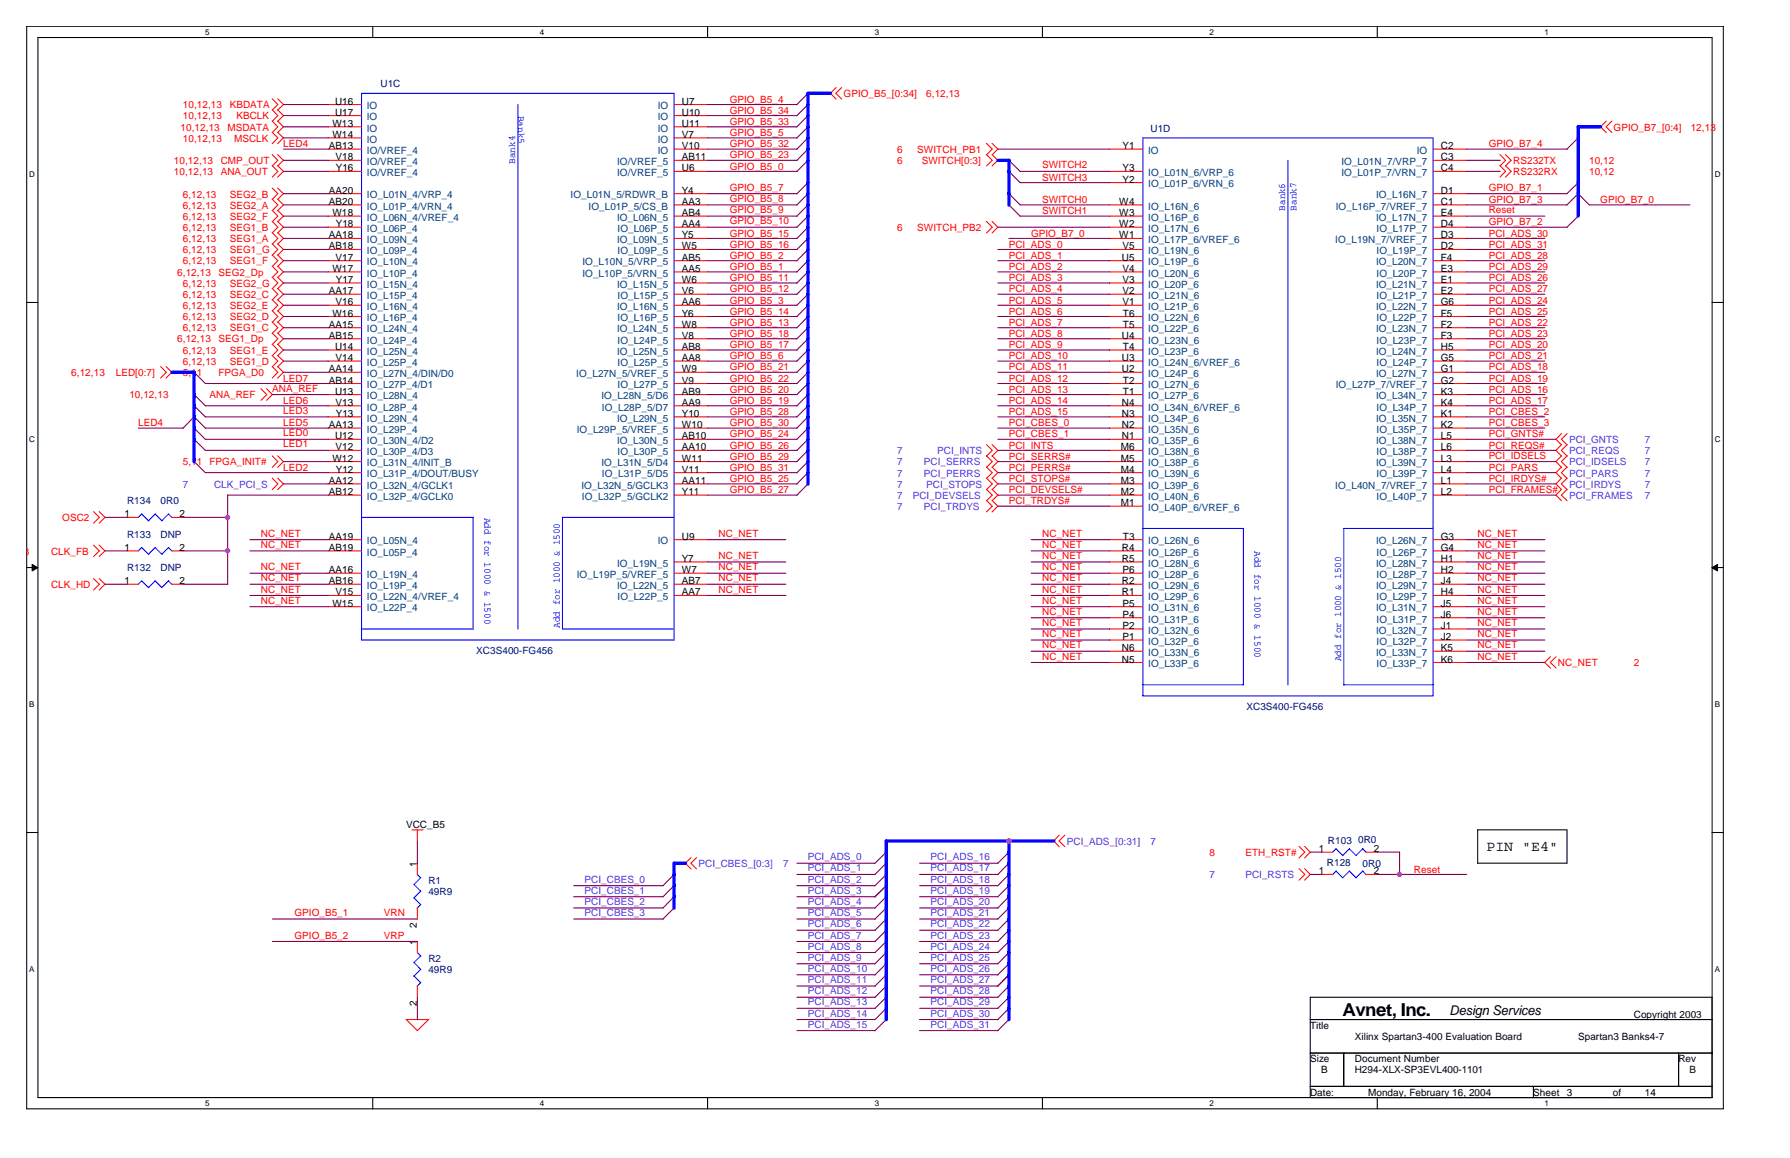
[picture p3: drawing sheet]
<svg xmlns="http://www.w3.org/2000/svg" width="432mm" height="279mm" viewBox="0 0 432 279" stroke-linecap="round" stroke-linejoin="round" font-family="sans-serif">
<path d="M6.4 6.3h409.3v261.2h-409.3zM9.2 9.1h403.8v255.7h-403.8z" fill="none" stroke="#000" stroke-width=".25"/>
<g fill="#fff">
<path d="M49.5 6.7h1v2.1h-1z"/>
<path d="M49.5 265.2h1v2.1h-1z"/>
</g>
<path d="M89.9 6.3v2.8M89.9 264.8v2.7" fill="none" stroke="#000" stroke-width=".25"/>
<g fill="#fff">
<path d="M130.3 6.7h1v2.1h-1z"/>
<path d="M130.3 265.2h1v2.1h-1z"/>
</g>
<path d="M170.7 6.3v2.8M170.7 264.8v2.7" fill="none" stroke="#000" stroke-width=".25"/>
<g fill="#fff">
<path d="M211 6.7h1.1v2.1h-1.1z"/>
<path d="M211 265.2h1.1v2.1h-1.1z"/>
</g>
<path d="M251.5 6.3v2.8M251.5 264.8v2.7" fill="none" stroke="#000" stroke-width=".25"/>
<g fill="#fff">
<path d="M291.8 6.7h1.1v2.1h-1.1z"/>
<path d="M291.8 265.2h1.1v2.1h-1.1z"/>
</g>
<path d="M332.2 6.3v2.8M332.2 264.8v2.7" fill="none" stroke="#000" stroke-width=".25"/>
<g fill="#fff">
<path d="M372.6 6.7h1v2.1h-1z"/>
<path d="M372.6 265.2h1v2.1h-1z"/>
<path d="M7.1 41.1h1.3v2.1h-1.3z"/>
<path d="M413.6 41.1h1.4v2.1h-1.4z"/>
<path d="M7.1 105h1.3v2.1h-1.3z"/>
<path d="M413.6 105h1.4v2.1h-1.4z"/>
</g>
<path d="M6.4 73h2.8M413 73h2.7" fill="none" stroke="#000" stroke-width=".25"/>
<g fill="#fff">
<path d="M7.1 169h1.2v2.1h-1.2z"/>
<path d="M413.6 169h1.3v2.1h-1.3z"/>
</g>
<path d="M6.4 136.9h2.8M413 136.9h2.7" fill="none" stroke="#000" stroke-width=".25"/>
<g fill="#000" stroke="#000" stroke-width=".24">
<path d="M7.7 136.2l1.4 .8-1.4 .8z" fill-rule="evenodd"/>
<path d="M413 137l1.3-.8v1.6z" fill-rule="evenodd"/>
</g>
<g fill="#fff">
<path d="M7.1 232.9h1.2v2.1h-1.2z"/>
<path d="M413.6 232.9h1.3v2.1h-1.3z"/>
</g>
<path d="M6.4 200.9h2.8M356.5 200.2h21.5v8.1h-21.5zM413 200.9h2.7M316.1 240.6h96.9v24.2h-96.9zM316.1 246h96.9M316.1 254.1h96.9M324.2 254.1v8M404.9 254.1v8M316.1 262.1h96.9M369.9 262.1v2.7" fill="none" stroke="#000" stroke-width=".25"/>
<g fill="none" stroke="#f00" stroke-width=".25">
<path d="M65.7 31.9l1.3 1.4-1.3 1.4M65.7 37.3l1.3 1.4-1.3 1.3M65.7 23.8l1.3 1.4-1.3 1.4M65.7 40l1.3 1.4-1.3 1.4M65.7 29.2l1.3 1.4-1.3 1.4M65.7 26.5l1.3 1.4-1.3 1.4M67 31.9l1.4 1.4-1.4 1.4M67 37.3l1.4 1.4-1.4 1.3M67 23.8l1.4 1.4-1.4 1.4M67 40l1.4 1.4-1.4 1.4M67 29.2l1.4 1.4-1.4 1.4M67 26.5l1.4 1.4-1.4 1.4"/>
<path d="M79.2 25.2h8M79.2 27.9h8M79.2 30.6h8M79.2 33.3h8M79.2 36h8M79.2 38.7h8M162.6 25.2h8.1M162.6 27.9h8.1M162.6 30.6h8.1M162.6 33.3h8.1M162.6 36h8.1M162.6 38.7h8.1"/>
<path d="M201.7 21.1l-1.4 1.4 1.4 1.4M203 21.1l-1.4 1.4 1.4 1.4M238 34.6l1.4 1.4-1.4 1.4M238 37.3l1.4 1.4-1.4 1.3M239.3 34.6l1.4 1.4-1.4 1.4M239.3 37.3l1.4 1.4-1.4 1.3M267.6 36h8.1M345.7 36h8.1M345.7 38.7h8.1M361.8 40l1.4 1.4-1.4 1.4M361.8 37.3l1.4 1.4-1.4 1.3M363.1 40l1.4 1.4-1.4 1.4"/>
<path d="M363.1 37.3l1.4 1.4-1.4 1.3M387.5 29.2l-1.4 1.4 1.4 1.4M388.8 29.2l-1.4 1.4 1.4 1.4M65.7 50.8l1.3 1.3-1.3 1.4M65.7 53.4l1.3 1.4-1.3 1.4M65.7 45.4l1.3 1.3-1.3 1.4M65.7 56.1l1.3 1.4-1.3 1.4M65.7 58.8l1.3 1.4-1.3 1.4M65.7 48l1.3 1.4-1.3 1.4M67 50.8l1.4 1.3-1.4 1.4M67 53.4l1.4 1.4-1.4 1.4M67 45.4l1.4 1.3-1.4 1.4"/>
<path d="M67 56.1l1.4 1.4-1.4 1.4M67 58.8l1.4 1.4-1.4 1.4M67 48l1.4 1.4-1.4 1.4M79.2 41.4h8M79.2 46.7h8M79.2 49.4h8M79.2 52.1h8M79.2 54.8h8M79.2 57.5h8M162.6 41.4h8.1M162.6 46.7h8.1M162.6 49.4h8.1"/>
<path d="M162.6 52.1h8.1M162.6 54.8h8.1M162.6 57.5h8.1M238 53.4l1.4 1.4-1.4 1.4M239.3 53.4l1.4 1.4-1.4 1.4M267.6 41.4h8.1M267.6 49.4h8.1M267.6 52.1h8.1M267.6 54.8h8.1M267.6 57.5h8.1M267.6 44.1h8.1M345.7 41.4h8.1"/>
<path d="M345.7 46.7h8.1M345.7 49.4h8.1M345.7 52.1h8.1M345.7 54.8h8.1M345.7 57.5h8.1M65.7 75l1.3 1.4-1.3 1.4M65.7 77.7l1.3 1.4-1.3 1.3M65.7 61.5l1.3 1.4-1.3 1.4M65.7 69.6l1.3 1.4-1.3 1.4M65.7 64.2l1.3 1.4-1.3 1.4M65.7 66.9l1.3 1.4-1.3 1.4M65.7 72.3l1.3 1.4-1.3 1.4"/>
<path d="M67 61.5l1.4 1.4-1.4 1.4M67 75l1.4 1.4-1.4 1.4M67 77.7l1.4 1.4-1.4 1.3M67 69.6l1.4 1.4-1.4 1.4M67 64.2l1.4 1.4-1.4 1.4M67 66.9l1.4 1.4-1.4 1.4M67 72.3l1.4 1.4-1.4 1.4M79.2 60.2h8M79.2 62.9h8M79.2 65.6h8M79.2 68.3h8M79.2 71h8"/>
<path d="M79.2 73.7h8M79.2 76.4h8M79.2 79.1h8M162.6 60.2h8.1M162.6 62.9h8.1M162.6 65.6h8.1M162.6 68.3h8.1M162.6 71h8.1M162.6 73.7h8.1M162.6 76.4h8.1M162.6 79.1h8.1M267.6 60.2h8.1"/>
<path d="M267.6 62.9h8.1M267.6 65.6h8.1M267.6 68.3h8.1M267.6 71h8.1M267.6 73.7h8.1M267.6 76.4h8.1M267.6 79.1h8.1M345.7 60.2h8.1M345.7 62.9h8.1M345.7 65.6h8.1M345.7 68.3h8.1M345.7 71h8.1"/>
<path d="M345.7 73.7h8.1M345.7 76.4h8.1M345.7 79.1h8.1M38.7 88.4l1.4 1.4-1.4 1.4M40.1 88.4l1.4 1.4-1.4 1.4M63 93.8l1.4 1.4-1.4 1.4M64.3 93.8l1.4 1.4-1.4 1.4M65.7 88.4l1.3 1.4-1.3 1.4M65.7 85.8l1.3 1.3-1.3 1.4M65.7 80.3l1.3 1.4-1.3 1.4M65.7 83.1l1.3 1.3-1.3 1.4M67 88.4l1.4 1.4-1.4 1.4"/>
<path d="M67 80.3l1.4 1.4-1.4 1.4M67 85.8l1.4 1.3-1.4 1.4M67 83.1l1.4 1.3-1.4 1.4M79.2 81.7h8M79.2 84.4h8M79.2 87.1h8M79.2 89.8h8M79.2 92.5h8M79.2 95.2h8M79.2 97.9h8M162.6 81.7h8.1M162.6 84.4h8.1"/>
<path d="M162.6 87.1h8.1M162.6 89.8h8.1M162.6 92.5h8.1M162.6 95.2h8.1M162.6 97.9h8.1M267.6 81.7h8.1M267.6 84.4h8.1M267.6 87.1h8.1M267.6 89.8h8.1M267.6 92.5h8.1M267.6 95.2h8.1M267.6 97.9h8.1"/>
<path d="M345.7 81.7h8.1M345.7 84.4h8.1M345.7 87.1h8.1M345.7 89.8h8.1M345.7 92.5h8.1M345.7 95.2h8.1M345.7 97.9h8.1M65.7 110l1.3 1.4-1.3 1.4M65.7 115.4l1.3 1.3-1.3 1.4M67 110l1.4 1.4-1.4 1.4M67 115.4l1.4 1.3-1.4 1.4M79.2 100.6h8"/>
<path d="M79.2 103.3h8M79.2 106h8M79.2 108.7h8M79.2 111.4h8M79.2 114h8M79.2 116.7h8M79.2 119.5h8M162.6 100.6h8.1M162.6 103.3h8.1M162.6 106h8.1M162.6 108.7h8.1M162.6 111.4h8.1"/>
<path d="M162.6 114h8.1M162.6 116.7h8.1M162.6 119.5h8.1M238 115.4l1.4 1.3-1.4 1.4M238 110l1.4 1.4-1.4 1.4M238 112.7l1.4 1.3-1.4 1.4M238 107.3l1.4 1.4-1.4 1.4M238 118.1l1.4 1.4-1.4 1.3M239.3 115.4l1.4 1.3-1.4 1.4M239.3 110l1.4 1.4-1.4 1.4M239.3 112.7l1.4 1.3-1.4 1.4M239.3 107.3l1.4 1.4-1.4 1.4"/>
<path d="M239.3 118.1l1.4 1.4-1.4 1.3M267.6 100.6h8.1M267.6 103.3h8.1M267.6 106h8.1M267.6 108.7h8.1M267.6 111.4h8.1M267.6 114h8.1M267.6 116.7h8.1M267.6 119.5h8.1M345.7 100.6h8.1M345.7 103.3h8.1M345.7 106h8.1"/>
<path d="M345.7 108.7h8.1M345.7 111.4h8.1M345.7 114h8.1M345.7 116.7h8.1M345.7 119.5h8.1M376.7 104.6l-1.4 1.4 1.4 1.4M376.7 115.4l-1.4 1.3 1.4 1.4M376.7 118.1l-1.4 1.4 1.4 1.3M376.7 107.3l-1.4 1.4 1.4 1.4M376.7 112.7l-1.4 1.3 1.4 1.4M376.7 110l-1.4 1.4 1.4 1.4M378 104.6l-1.4 1.4 1.4 1.4"/>
<path d="M378 115.4l-1.4 1.3 1.4 1.4M378 118.1l-1.4 1.4 1.4 1.3M378 107.3l-1.4 1.4 1.4 1.4M378 112.7l-1.4 1.3 1.4 1.4M378 110l-1.4 1.4 1.4 1.4M22.6 123.4l1.4 1.4-1.4 1.4M22.6 131.5l1.4 1.4-1.4 1.4M22.6 139.6l1.4 1.4-1.4 1.4M23.9 123.4l1.4 1.4-1.4 1.4M23.9 131.5l1.4 1.4-1.4 1.4M23.9 139.6l1.4 1.4-1.4 1.4M30.7 132.9h2.7"/>
<path d="M30.7 124.8h2.7M41.5 132.9h2.7M41.5 124.8h2.7M79.2 130.2h8M79.2 132.9h8M79.2 138.3h8M162.6 130.2h8.1M162.6 138.3h8.1M162.6 135.6h8.1M238 120.7l1.4 1.4-1.4 1.4M239.3 120.7l1.4 1.4-1.4 1.4M267.6 130.2h8.1"/>
<path d="M267.6 132.9h8.1M267.6 138.3h8.1M267.6 135.6h8.1M267.6 122.1h8.1M345.7 130.2h8.1M345.7 132.9h8.1M345.7 138.3h8.1M345.7 135.6h8.1M30.7 141h2.7M41.5 141h2.7M79.2 141h8M79.2 143.7h8"/>
<path d="M79.2 146.4h8M162.6 141h8.1M162.6 143.7h8.1M267.6 141h8.1M267.6 143.7h8.1M267.6 146.4h8.1M267.6 149h8.1M267.6 151.8h8.1M267.6 154.4h8.1M267.6 157.1h8.1M267.6 159.8h8.1M345.7 141h8.1"/>
<path d="M345.7 143.7h8.1M345.7 146.4h8.1M345.7 149h8.1M345.7 151.8h8.1M345.7 154.4h8.1M345.7 157.1h8.1M345.7 159.8h8.1M374 158.4l-1.4 1.4 1.4 1.4M375.4 158.4l-1.4 1.4 1.4 1.4M99.4 200.2h2.7M100.7 200.2v2.7M100.7 208.3v2.7"/>
<path d="M100.7 219.1v2.6M166.7 206.9l-1.4 1.4 1.4 1.4M168 206.9l-1.3 1.4 1.3 1.4M255.5 201.5l-1.3 1.4 1.3 1.4M256.9 201.5l-1.4 1.4 1.4 1.4M313.4 209.6l1.4 1.4-1.4 1.4M313.4 204.2l1.4 1.4-1.4 1.4M314.7 209.6l1.4 1.4-1.4 1.4M314.7 204.2l1.4 1.4-1.4 1.4M318.8 205.6h2.7M318.8 211h2.7M329.5 205.6h2.7"/>
<path d="M329.5 211h2.7M100.7 227.2v2.6M100.7 237.9v2.7M98 246l2.7 2.7M98 246h5.4M103.4 246l-2.8 2.7"/>
</g>
<g fill="none" stroke="#00f" stroke-width=".25">
<path d="M87.2 22.5h75.4v131.9h-75.4zM124.9 25.2v126.6M275.7 33.3h70v134.6h-70zM310.7 38.7v126.6M34.2 132.1l1.7 1.7M34.2 124l1.7 1.7M34.2 132.1l-.8 .8M34.2 124l-.8 .8M37.4 132.1l1.7 1.7M37.4 124l1.7 1.7M37.5 132.1l-1.7 1.6M37.5 124l-1.7 1.6"/>
<path d="M40.6 132.1l.9 .9M40.6 124l.9 .9M40.7 132.1l-1.7 1.6M40.7 124l-1.7 1.6M87.2 124.8h27l-.1 27M135.6 124.8h27M135.7 124.8v27M275.7 127.5h24.3M299.9 127.5v37.7h-24.3M324.1 127.5h21.6M324.2 127.5v37.7h21.5M34.2 140.2l1.7 1.6"/>
<path d="M34.2 140.1l-.8 .9M37.4 140.2l1.7 1.6M37.5 140.1l-1.7 1.7M40.6 140.2l.9 .8M40.7 140.1l-1.7 1.7M87.2 151.8h26.9M135.7 151.8h27M99.9 213.4l1.6 1.6M99.9 216.7l1.6 1.6M100.7 211l.8 .8M101.5 211.8l-1.7 1.6M101.5 215l-1.7 1.7"/>
<path d="M101.5 218.3l-.9 .8M322.3 204.8l1.6 1.7M322.3 210.2l1.6 1.6M322.3 204.8l-.8 .8M322.3 210.1l-.8 .9M325.5 204.8l1.7 1.7M325.5 210.2l1.7 1.6M325.5 204.8l-1.6 1.6M325.5 210.1l-1.6 1.7M328.7 204.8l.9 .8M328.7 210.2l.9 .8M328.8 204.8l-1.7 1.6"/>
<path d="M328.8 210.1l-1.7 1.7M99.9 232.2l1.6 1.7M99.9 235.5l1.6 1.6-.9 .8M100.7 229.8l.8 .9M101.5 230.6l-1.7 1.7M101.5 233.9l-1.7 1.6"/>
</g>
<g fill="none" stroke="#800040" stroke-width=".25">
<path d="M68.4 36h10.8M68.4 38.7h10.8M68.4 27.9h10.8M68.4 33.3h10.8M68.4 25.2h10.8M68.4 30.6h10.8M170.7 36h21.6M170.7 38.7h21.6M170.7 27.9h21.6M170.7 33.3h21.6M170.7 25.2h21.6M170.7 30.6h21.6"/>
<path d="M194.9 22.5l-2.7 2.8M194.9 25.2l-2.7 2.7M194.9 27.9l-2.7 2.7M194.9 30.6l-2.7 2.7M194.9 33.3l-2.7 2.7M194.9 36l-2.7 2.7M194.9 38.7l-2.7 2.7M240.7 36h27M243.3 38.6l2.8 2.8h21.6M353.8 36h24.2M353.8 38.7h8.1M380.7 33.3l-2.7 2.7"/>
<path d="M68.4 57.5h10.8M68.4 49.4h10.8M68.4 54.8h10.8M68.4 52.1h10.8M68.4 46.7h10.8M68.4 41.4h10.8M170.7 57.5h21.6M170.7 49.4h21.6M170.7 54.8h21.6M170.7 52.1h21.6M170.7 46.7h21.6M170.7 41.4h21.6"/>
<path d="M194.9 44.1l-2.7 2.7M194.9 46.7l-2.7 2.8M194.9 52.1l-2.7 2.8M194.9 57.5l-2.7 2.7M194.9 54.8l-2.7 2.8M194.9 49.4l-2.7 2.8M240.7 54.8h27M243.3 41.3l2.8 2.8h21.6M243.3 46.7l2.8 2.7h21.6M243.3 49.4l2.8 2.7h21.6M243.4 57.5h24.3M353.8 57.5h18.9"/>
<path d="M353.8 49.4h24.2M353.8 54.8h24.2M353.8 52.1h18.9M353.8 46.7h24.2M353.8 41.4h8.1M380.7 46.7l2.7 2.7h24.3M380.7 44.1l-2.7 2.7M380.7 46.7l-2.7 2.8M380.7 52.1l-2.7 2.8M68.4 65.6h10.8M68.4 60.2h10.8M68.4 71h10.8"/>
<path d="M68.4 62.9h10.8M68.4 79.1h10.8M68.4 73.7h10.8M68.4 76.4h10.8M68.4 68.3h10.8M170.7 65.6h21.6M170.7 60.2h21.6M170.7 71h21.6M170.7 62.9h21.6M170.7 79.1h21.6M170.7 73.7h21.6M170.7 76.4h21.6"/>
<path d="M170.7 68.3h21.6M194.9 60.2l-2.7 2.7M194.9 62.9l-2.7 2.8M194.9 65.6l-2.7 2.7M194.9 68.3l-2.7 2.7M194.9 71l-2.7 2.7M194.9 73.7l-2.7 2.7M194.9 76.4l-2.7 2.7M194.9 79.1l-2.7 2.7M240.7 65.6h27M240.7 60.2h27M240.7 71h27"/>
<path d="M240.7 62.9h27M240.7 79.1h27M240.7 73.7h27M240.7 76.4h27M240.7 68.3h27M353.8 65.6h18.9M353.8 60.2h18.9M353.8 71h18.9M353.8 62.9h18.9M353.8 79.1h18.9M353.8 73.7h18.9M353.8 76.4h18.9"/>
<path d="M353.8 68.3h18.9M46.8 97.9l2.7 2.7h29.7M46.8 89.8l2.7 2.7h29.7M46.8 95.2l2.7 2.7h29.7M65.7 95.2h13.5M68.4 81.7h10.8M68.4 84.4h10.8M68.4 89.8h10.8M68.4 87.1h10.8M170.7 97.9h21.6M170.7 81.7h21.6M170.7 95.2h21.6"/>
<path d="M170.7 84.4h21.6M170.7 92.5h21.6M170.7 89.8h21.6M170.7 87.1h21.6M194.9 81.7l-2.7 2.8M194.9 84.4l-2.7 2.8M194.9 87.1l-2.7 2.8M194.9 89.8l-2.7 2.8M194.9 92.5l-2.7 2.7M194.9 95.2l-2.7 2.8M194.9 97.9l-2.7 2.7M240.7 97.9h27"/>
<path d="M240.7 81.7h27M240.7 95.2h27M240.7 84.4h27M240.7 92.5h27M240.7 89.8h27M240.7 87.1h27M353.8 97.9h18.9M353.8 81.7h18.9M353.8 95.2h18.9M353.8 84.4h18.9M353.8 92.5h18.9M353.8 89.8h18.9"/>
<path d="M353.8 87.1h18.9M33.4 103.3h10.8M46.8 103.2l2.7 2.8h29.7M46.8 100.5l2.7 2.8h29.7M46.8 106l2.7 2.7h29.7M46.8 111.3l2.7 2.7h29.7M46.8 100.6l-2.7 2.7M54.9 119.5h24.3M54.9 119.4l.1 21.6h-10.8M68.4 111.4h10.8M68.4 116.7h10.8M170.7 100.6h21.6"/>
<path d="M170.7 108.7h21.6M170.7 119.5h21.6M170.7 114h21.6M170.7 111.4h21.6M170.7 116.7h21.6M170.7 106h21.6M170.7 103.3h21.6M194.9 100.6l-2.7 2.7M194.9 103.3l-2.7 2.7M194.9 106l-2.7 2.7M194.9 108.7l-2.7 2.7M194.9 111.4l-2.7 2.7"/>
<path d="M194.9 114l-2.7 2.8M194.9 116.7l-2.7 2.8M240.7 100.6h27M240.7 108.7h27M240.7 119.5h27M240.7 114h27M240.7 111.4h27M240.7 116.7h27M240.7 106h27M240.7 103.3h27M353.8 100.6h18.9M353.8 108.7h21.6"/>
<path d="M353.8 119.5h21.6M353.8 114h21.6M353.8 111.4h21.6M353.8 116.7h21.6M353.8 106h21.6M353.8 103.3h18.9M25.3 132.9h5.4M25.3 124.8h5.4M44.2 132.9h10.8M44.2 124.8h10.8M60.3 130.2h18.9M60.3 138.3h18.9"/>
<path d="M60.3 132.9h18.9M170.7 135.6h18.9M170.7 130.2h18.9M170.7 138.3h18.9M240.7 122.1h27M248.8 135.6h18.9M248.8 130.2h18.9M248.8 138.3h18.9M248.8 132.9h18.9M353.8 135.6h18.9M353.8 130.2h18.9M353.8 138.3h18.9"/>
<path d="M353.8 132.9h18.9M25.3 141h5.4M60.3 143.7h18.9M60.3 141h18.9M60.3 146.4h18.9M170.7 143.7h18.9M170.7 141h18.9M248.8 151.8h18.9M248.8 149h18.9M248.8 143.7h18.9M248.8 154.4h18.9M248.8 141h18.9"/>
<path d="M248.8 146.4h18.9M248.8 157.1h18.9M248.8 159.8h18.9M353.8 151.8h18.9M353.8 149h18.9M353.8 143.7h18.9M353.8 154.4h18.9M353.8 141h18.9M353.8 146.4h18.9M353.8 157.1h18.9M353.8 159.8h18.9M100.7 202.9v5.4"/>
<path d="M138.4 219.1h21.6M138.4 216.4h21.6M138.4 213.7h21.6M162.6 219.1l-2.7 2.7M162.6 211l-2.7 2.7M162.6 213.7l-2.7 2.7M162.6 216.4l-2.7 2.7M192.2 219.1h18.9M192.2 216.4h18.9M192.2 213.7h18.9M192.2 208.3h18.9M192.2 211h18.9"/>
<path d="M213.8 213.7l-2.8 2.7M213.8 208.3l-2.8 2.7M213.8 205.6l-2.8 2.7M213.8 211l-2.8 2.7M213.8 216.4l-2.8 2.7M213.8 219.1l-2.8 2.7M221.8 219.1h19M221.8 216.4h19M221.8 213.7h19M221.8 208.3h19M221.8 211h19M243.4 213.7l-2.7 2.7"/>
<path d="M243.4 205.6l-2.7 2.7M243.4 211l-2.7 2.7M243.4 219.1l-2.7 2.7M243.4 208.3l-2.7 2.7M243.4 216.4l-2.7 2.7M316.1 211h2.7M316.1 205.6h2.7M332.2 211h21.6M332.2 205.6h5.5M337.6 205.6v5.4M65.7 227.2h35M65.7 221.7h35"/>
<path d="M138.4 221.7h21.6M192.2 227.2h18.9M192.2 237.9h18.9M192.2 221.7h18.9M192.2 229.8h18.9M192.2 232.5h18.9M192.2 235.2h18.9M192.2 224.4h18.9M213.8 224.4l-2.8 2.8M213.8 235.2l-2.8 2.7M213.8 232.5l-2.8 2.7M213.8 227.2l-2.8 2.7"/>
<path d="M213.8 229.8l-2.8 2.8M213.8 221.7l-2.8 2.8M213.8 237.9l-2.8 2.8M221.8 227.2h19M221.8 237.9h19M221.8 221.7h19M221.8 229.8h19M221.8 232.5h19M221.8 235.2h19M221.8 224.4h19M243.4 237.9l-2.7 2.8M243.4 229.8l-2.7 2.8"/>
<path d="M243.4 235.2l-2.7 2.7M243.4 221.7l-2.7 2.8M243.4 232.5l-2.7 2.7M243.4 227.2l-2.7 2.7M243.4 224.4l-2.7 2.8M100.7 240.6v5.4M192.2 240.6h18.9M192.2 248.7h18.9M192.2 243.3h18.9M192.2 246h18.9M213.8 243.3l-2.8 2.7M213.8 246l-2.8 2.7"/>
<path d="M213.8 240.6l-2.8 2.7M221.8 240.6h19M221.8 248.7h19M221.8 243.3h19M221.8 246h19M243.4 240.6l-2.7 2.7M243.4 243.3l-2.7 2.7M243.4 246l-2.7 2.7"/>
</g>
<path d="M200.4 22.5h-5.5v94.3M240.7 38.7h2.7v10.8M386.1 30.6h-5.4v21.5M41.5 89.8h5.4M46.8 89.8v21.6M165.4 208.3h-2.8v10.8M243.4 202.9v43.1M254.2 202.9h-40.4v43.1" fill="none" stroke="#00f" stroke-width=".8"/>
<g fill="#f0f" stroke="#f0f" stroke-width=".25">
<circle cx="54.9" cy="124.8" r=".52"/>
<circle cx="54.9" cy="132.9" r=".52"/>
<circle cx="337.6" cy="211" r=".52"/>
<circle cx="243.4" cy="202.9" r=".52"/>
</g>
<text font-size="4.3" x="323.8" y="245.2">Avnet, Inc.</text>
<text font-size="3.5" x="358.6" y="205.4">PIN &quot;E4&quot;</text>
<text font-size="3.2" x="349.7" y="244.9">Design Services</text>
<g font-size="2.4" fill="#000080">
<text x="91.8" y="21">U1C</text>
<text x="277.5" y="31.8">U1D</text>
<text x="30.6" y="121.7">R134</text>
<text x="38.7" y="121.7">0R0</text>
<text x="30.6" y="129.8">R133</text>
<text x="38.7" y="129.8">DNP</text>
<text x="30.6" y="137.8">R132</text>
<text x="38.7" y="137.8">DNP</text>
<text x="114.9" y="157.8">XC3S400-FG456</text>
<text x="300.7" y="171.2">XC3S400-FG456</text>
<text x="320.3" y="203.5">R103</text>
<text x="327.6" y="203.3">0R0</text>
<text x="320.1" y="208.9">R128</text>
<text x="328.7" y="209.2">0R0</text>
<text x="103.3" y="213.2">R1</text>
<text x="103.3" y="215.9">49R9</text>
<text x="103.3" y="232.1">R2</text>
<text x="103.3" y="234.8">49R9</text>
</g>
<g font-size="2.4" fill="#f00">
<text x="203.5" y="23.4">GPIO_B5_[0:34]</text>
<text x="223.4" y="23.4">6,12,13</text>
<text x="44.1" y="26.1">10,12,13</text>
<text x="44.1" y="28.8">10,12,13</text>
<text x="55.4" y="26.1">KBDATA</text>
<text x="57" y="28.8">KBCLK</text>
<text x="176" y="27.5">GPIO_B5_34</text>
<text x="176" y="24.8">GPIO_B5_4</text>
<text x="43.6" y="31.5">10,12,13</text>
<text x="44.1" y="34.2">10,12,13</text>
<text x="54.9" y="31.5">MSDATA</text>
<text x="56.5" y="34.2">MSCLK</text>
<text x="68.3" y="35.5">LED4</text>
<text x="176" y="32.9">GPIO_B5_5</text>
<text x="176" y="30.1">GPIO_B5_33</text>
<text x="176" y="35.5">GPIO_B5_32</text>
<text x="359.1" y="35.5">GPIO_B7_4</text>
<text x="389.3" y="31.5">GPIO_B7_[0:4]</text>
<text x="407.8" y="31.5">12,13</text>
<text x="42" y="39.6">10,12,13</text>
<text x="53.3" y="39.6">CMP_OUT</text>
<text x="176" y="40.9">GPIO_B5_0</text>
<text x="176" y="38.2">GPIO_B5_23</text>
<text x="216.4" y="36.9">6</text>
<text x="216.4" y="39.6">6</text>
<text x="221.3" y="36.9">SWITCH_PB1</text>
<text x="222.3" y="39.6">SWITCH[0:3]</text>
<text x="251.4" y="40.6">SWITCH2</text>
<text x="365" y="39.6">RS232TX</text>
<text x="383.3" y="39.6">10,12</text>
<text x="42" y="42.2">10,12,13</text>
<text x="44.1" y="47.7">6,12,13</text>
<text x="53.3" y="42.2">ANA_OUT</text>
<text x="55.4" y="47.7">SEG2_B</text>
<text x="176" y="46">GPIO_B5_7</text>
<text x="251.4" y="43.6">SWITCH3</text>
<text x="359.1" y="46">GPIO_B7_1</text>
<text x="365" y="42.2">RS232RX</text>
<text x="383.3" y="42.2">10,12</text>
<text x="44.1" y="53">6,12,13</text>
<text x="44.1" y="50.3">6,12,13</text>
<text x="55.4" y="53">SEG2_F</text>
<text x="55.4" y="50.3">SEG2_A</text>
<text x="176" y="51.4">GPIO_B5_9</text>
<text x="176" y="48.7">GPIO_B5_8</text>
<text x="251.4" y="49">SWITCH0</text>
<text x="251.4" y="51.7">SWITCH1</text>
<text x="359.1" y="49">GPIO_B7_3</text>
<text x="359.1" y="51.4">Reset</text>
<text x="386" y="49">GPIO_B7_0</text>
<text x="44.1" y="55.7">6,12,13</text>
<text x="44.1" y="58.4">6,12,13</text>
<text x="55.4" y="55.7">SEG1_B</text>
<text x="55.4" y="58.4">SEG1_A</text>
<text x="176" y="59.8">GPIO_B5_16</text>
<text x="176" y="54.1">GPIO_B5_10</text>
<text x="176" y="57.1">GPIO_B5_15</text>
<text x="216.4" y="55.7">6</text>
<text x="221.3" y="55.7">SWITCH_PB2</text>
<text x="243.3" y="59.8">PCI_ADS_0</text>
<text x="248.7" y="57.1">GPIO_B7_0</text>
<text x="359.1" y="57.1">PCI_ADS_30</text>
<text x="359.1" y="59.8">PCI_ADS_31</text>
<text x="359.1" y="54.4">GPIO_B7_2</text>
<text x="44.1" y="63.8">6,12,13</text>
<text x="44.1" y="61.1">6,12,13</text>
<text x="55.4" y="63.8">SEG1_F</text>
<text x="55.4" y="61.1">SEG1_G</text>
<text x="176" y="62.4">GPIO_B5_2</text>
<text x="176" y="65.2">GPIO_B5_1</text>
<text x="243.3" y="65.2">PCI_ADS_2</text>
<text x="243.3" y="62.4">PCI_ADS_1</text>
<text x="359.1" y="62.4">PCI_ADS_28</text>
<text x="359.1" y="65.2">PCI_ADS_29</text>
<text x="42.8" y="66.5">6,12,13</text>
<text x="44.1" y="71.9">6,12,13</text>
<text x="44.1" y="69.2">6,12,13</text>
<text x="52.7" y="66.5">SEG2_Dp</text>
<text x="55.4" y="71.9">SEG2_C</text>
<text x="55.4" y="69.2">SEG2_G</text>
<text x="176" y="67.9">GPIO_B5_11</text>
<text x="176" y="70.5">GPIO_B5_12</text>
<text x="243.3" y="70.5">PCI_ADS_4</text>
<text x="243.3" y="67.9">PCI_ADS_3</text>
<text x="359.1" y="67.9">PCI_ADS_26</text>
<text x="359.1" y="70.5">PCI_ADS_27</text>
<text x="44.1" y="77.3">6,12,13</text>
<text x="44.1" y="74.6">6,12,13</text>
<text x="55.4" y="77.3">SEG2_D</text>
<text x="55.4" y="74.6">SEG2_E</text>
<text x="176" y="73.2">GPIO_B5_3</text>
<text x="176" y="75.9">GPIO_B5_14</text>
<text x="243.3" y="73.2">PCI_ADS_5</text>
<text x="243.3" y="75.9">PCI_ADS_6</text>
<text x="359.1" y="75.9">PCI_ADS_25</text>
<text x="359.1" y="73.2">PCI_ADS_24</text>
<text x="42.8" y="82.6">6,12,13</text>
<text x="44.1" y="80">6,12,13</text>
<text x="52.7" y="82.6">SEG1_Dp</text>
<text x="55.4" y="80">SEG1_C</text>
<text x="176" y="81.3">GPIO_B5_18</text>
<text x="176" y="78.6">GPIO_B5_13</text>
<text x="176" y="84">GPIO_B5_17</text>
<text x="243.3" y="81.3">PCI_ADS_8</text>
<text x="243.3" y="78.6">PCI_ADS_7</text>
<text x="243.3" y="84">PCI_ADS_9</text>
<text x="359.1" y="78.6">PCI_ADS_22</text>
<text x="359.1" y="81.3">PCI_ADS_23</text>
<text x="359.1" y="84">PCI_ADS_20</text>
<text x="44.1" y="88.1">6,12,13</text>
<text x="44.1" y="85.3">6,12,13</text>
<text x="55.4" y="88.1">SEG1_D</text>
<text x="55.4" y="85.3">SEG1_E</text>
<text x="176" y="86.7">GPIO_B5_6</text>
<text x="176" y="89.4">GPIO_B5_21</text>
<text x="243.3" y="89.4">PCI_ADS_11</text>
<text x="243.3" y="86.7">PCI_ADS_10</text>
<text x="359.1" y="86.7">PCI_ADS_21</text>
<text x="359.1" y="89.4">PCI_ADS_18</text>
<text x="17.2" y="90.7">6,12,13</text>
<text x="27.9" y="90.7">LED[0:7]</text>
<text x="44.1" y="90.7">5,11</text>
<text x="52.7" y="90.7">FPGA_D0</text>
<text x="65.7" y="94.5">ANA_REF</text>
<text x="68.3" y="92.1">LED7</text>
<text x="176" y="92.1">GPIO_B5_22</text>
<text x="176" y="94.8">GPIO_B5_20</text>
<text x="243.3" y="94.8">PCI_ADS_13</text>
<text x="243.3" y="92.1">PCI_ADS_12</text>
<text x="359.1" y="94.8">PCI_ADS_16</text>
<text x="359.1" y="92.1">PCI_ADS_19</text>
<text x="31.2" y="96.1">10,12,13</text>
<text x="50.5" y="96.1">ANA_REF</text>
<text x="68.3" y="97.5">LED6</text>
<text x="68.3" y="99.9">LED3</text>
<text x="176" y="100.2">GPIO_B5_28</text>
<text x="176" y="97.5">GPIO_B5_19</text>
<text x="243.3" y="100.2">PCI_ADS_15</text>
<text x="243.3" y="97.5">PCI_ADS_14</text>
<text x="359.1" y="97.5">PCI_ADS_17</text>
<text x="359.1" y="100.2">PCI_CBES_2</text>
<text x="33.3" y="102.8">LED4</text>
<text x="68.3" y="105.3">LED0</text>
<text x="68.3" y="102.8">LED5</text>
<text x="68.3" y="108">LED1</text>
<text x="176" y="105.5">GPIO_B5_24</text>
<text x="176" y="102.8">GPIO_B5_30</text>
<text x="243.3" y="105.5">PCI_CBES_1</text>
<text x="243.3" y="102.8">PCI_CBES_0</text>
<text x="359.1" y="105.5">PCI_GNTS#</text>
<text x="359.1" y="102.8">PCI_CBES_3</text>
<text x="44.1" y="112.3">5,11</text>
<text x="50.5" y="112.3">FPGA_INIT#</text>
<text x="68.3" y="113.6">LED2</text>
<text x="176" y="110.9">GPIO_B5_29</text>
<text x="176" y="108.2">GPIO_B5_26</text>
<text x="176" y="113.6">GPIO_B5_31</text>
<text x="243.3" y="108.2">PCI_INTS</text>
<text x="243.3" y="113.6">PCI_PERRS#</text>
<text x="243.3" y="110.9">PCI_SERRS#</text>
<text x="359.1" y="110.7">PCI_IDSELS</text>
<text x="359.1" y="113.6">PCI_PARS</text>
<text x="359.1" y="108.2">PCI_REQS#</text>
<text x="176" y="119">GPIO_B5_27</text>
<text x="176" y="116.3">GPIO_B5_25</text>
<text x="243.3" y="119">PCI_DEVSELS#</text>
<text x="243.3" y="116.3">PCI_STOPS#</text>
<text x="359.1" y="116.3">PCI_IRDYS#</text>
<text x="359.1" y="119">PCI_FRAMES#</text>
<text x="15" y="125.7">OSC2</text>
<text x="243.3" y="121.7">PCI_TRDYS#</text>
<text x="63" y="129.5">NC_NET</text>
<text x="173.4" y="129.5">NC_NET</text>
<text x="251.4" y="129.5">NC_NET</text>
<text x="356.4" y="129.5">NC_NET</text>
<text x="1" y="133.8">12,13</text>
<text x="12.3" y="133.8">CLK_FB</text>
<text x="63" y="137.6">NC_NET</text>
<text x="63" y="132.2">NC_NET</text>
<text x="173.4" y="134.9">NC_NET</text>
<text x="173.4" y="137.6">NC_NET</text>
<text x="251.4" y="134.9">NC_NET</text>
<text x="251.4" y="137.6">NC_NET</text>
<text x="251.4" y="132.2">NC_NET</text>
<text x="356.4" y="134.9">NC_NET</text>
<text x="356.4" y="137.6">NC_NET</text>
<text x="356.4" y="132.2">NC_NET</text>
<text x="12.3" y="141.9">CLK_HD</text>
<text x="63" y="143">NC_NET</text>
<text x="63" y="140.3">NC_NET</text>
<text x="173.4" y="143">NC_NET</text>
<text x="173.4" y="140.3">NC_NET</text>
<text x="251.4" y="143">NC_NET</text>
<text x="251.4" y="140.3">NC_NET</text>
<text x="356.4" y="143">NC_NET</text>
<text x="356.4" y="140.3">NC_NET</text>
<text x="63" y="145.7">NC_NET</text>
<text x="251.4" y="148.3">NC_NET</text>
<text x="251.4" y="145.7">NC_NET</text>
<text x="356.4" y="148.3">NC_NET</text>
<text x="356.4" y="145.7">NC_NET</text>
<text x="251.4" y="151">NC_NET</text>
<text x="251.4" y="153.7">NC_NET</text>
<text x="356.4" y="151">NC_NET</text>
<text x="356.4" y="153.7">NC_NET</text>
<text x="251.4" y="156.4">NC_NET</text>
<text x="251.4" y="159.1">NC_NET</text>
<text x="356.4" y="156.4">NC_NET</text>
<text x="356.4" y="159.1">NC_NET</text>
<text x="375.8" y="160.7">NC_NET</text>
<text x="394.1" y="160.7">2</text>
<text x="291.8" y="206.5">8</text>
<text x="300.4" y="206.5">ETH_RST#</text>
<text x="341.1" y="210.5">Reset</text>
<text x="71" y="221">GPIO_B5_1</text>
<text x="92.6" y="221">VRN</text>
<text x="71" y="226.4">GPIO_B5_2</text>
<text x="92.6" y="226.4">VRP</text>
</g>
<g font-size="2.4">
<text x="80.8" y="25.2">U16</text>
<text x="80.8" y="27.9">U17</text>
<text x="164.5" y="25.2">U7</text>
<text x="164.5" y="27.9">U10</text>
<text x="79.3" y="36">AB13</text>
<text x="80.2" y="30.6">W13</text>
<text x="80.2" y="33.3">W14</text>
<text x="164.5" y="30.6">U11</text>
<text x="164.5" y="33.3">V7</text>
<text x="164.5" y="36">V10</text>
<text x="270.8" y="36">Y1</text>
<text x="347.6" y="36">C2</text>
<text x="80.9" y="38.7">V18</text>
<text x="81" y="41.4">Y16</text>
<text x="164.5" y="38.7">AB11</text>
<text x="164.5" y="41.4">U6</text>
<text x="270.8" y="41.4">Y3</text>
<text x="347.6" y="38.7">C3</text>
<text x="347.6" y="41.4">C4</text>
<text x="79.3" y="46.7">AA20</text>
<text x="164.5" y="46.7">Y4</text>
<text x="270.8" y="44.1">Y2</text>
<text x="347.6" y="46.7">D1</text>
<text x="79.3" y="49.4">AB20</text>
<text x="80.2" y="52.2">W18</text>
<text x="164.5" y="49.4">AA3</text>
<text x="164.5" y="52.2">AB4</text>
<text x="270" y="49.4">W4</text>
<text x="270" y="52.2">W3</text>
<text x="347.6" y="49.4">C1</text>
<text x="347.6" y="52.2">E4</text>
<text x="79.3" y="57.5">AA18</text>
<text x="81" y="54.8">Y18</text>
<text x="164.5" y="54.8">AA4</text>
<text x="164.5" y="57.5">Y5</text>
<text x="270" y="54.8">W2</text>
<text x="270" y="57.5">W1</text>
<text x="347.6" y="54.8">D4</text>
<text x="347.6" y="57.5">D3</text>
<text x="79.3" y="60.2">AB18</text>
<text x="80.2" y="65.6">W17</text>
<text x="80.9" y="62.9">V17</text>
<text x="164.5" y="60.2">W5</text>
<text x="164.5" y="62.9">AB5</text>
<text x="164.5" y="65.6">AA5</text>
<text x="270.6" y="62.9">U5</text>
<text x="270.8" y="60.2">V5</text>
<text x="270.8" y="65.6">V4</text>
<text x="347.6" y="60.2">D2</text>
<text x="347.6" y="62.9">F4</text>
<text x="347.6" y="65.6">E3</text>
<text x="79.3" y="71">AA17</text>
<text x="81" y="68.3">Y17</text>
<text x="164.5" y="68.3">W6</text>
<text x="164.5" y="71">V6</text>
<text x="270.8" y="68.3">V3</text>
<text x="270.8" y="71">V2</text>
<text x="347.6" y="68.3">E1</text>
<text x="347.6" y="71">E2</text>
<text x="80.2" y="76.4">W16</text>
<text x="80.9" y="73.7">V16</text>
<text x="164.5" y="73.7">AA6</text>
<text x="164.5" y="76.4">Y6</text>
<text x="270.8" y="73.7">V1</text>
<text x="270.9" y="76.4">T6</text>
<text x="347.6" y="73.7">G6</text>
<text x="347.6" y="76.4">F5</text>
<text x="79.3" y="79.1">AA15</text>
<text x="79.3" y="81.7">AB15</text>
<text x="164.5" y="79.1">W8</text>
<text x="164.5" y="81.7">V8</text>
<text x="270.6" y="81.7">U4</text>
<text x="270.9" y="79.1">T5</text>
<text x="347.6" y="79.1">F2</text>
<text x="347.6" y="81.7">F3</text>
<text x="79.3" y="89.8">AA14</text>
<text x="80.8" y="84.5">U14</text>
<text x="80.9" y="87.1">V14</text>
<text x="164.5" y="84.5">AB8</text>
<text x="164.5" y="87.1">AA8</text>
<text x="164.5" y="89.8">W9</text>
<text x="270.6" y="87.1">U3</text>
<text x="270.6" y="89.8">U2</text>
<text x="270.9" y="84.5">T4</text>
<text x="347.6" y="84.5">H5</text>
<text x="347.6" y="87.1">G5</text>
<text x="347.6" y="89.8">G1</text>
<text x="79.3" y="92.5">AB14</text>
<text x="80.8" y="95.2">U13</text>
<text x="164.5" y="92.5">V9</text>
<text x="164.5" y="95.2">AB9</text>
<text x="270.9" y="92.5">T2</text>
<text x="270.9" y="95.2">T1</text>
<text x="347.6" y="92.5">G2</text>
<text x="347.6" y="95.2">K3</text>
<text x="80.9" y="97.9">V13</text>
<text x="81" y="100.6">Y13</text>
<text x="164.5" y="97.9">AA9</text>
<text x="164.5" y="100.6">Y10</text>
<text x="270.6" y="97.9">N4</text>
<text x="270.6" y="100.6">N3</text>
<text x="347.6" y="97.9">K4</text>
<text x="347.6" y="100.6">K1</text>
<text x="79.3" y="103.3">AA13</text>
<text x="80.8" y="106">U12</text>
<text x="164.5" y="103.3">W10</text>
<text x="164.5" y="106">AB10</text>
<text x="270.6" y="103.3">N2</text>
<text x="270.6" y="106">N1</text>
<text x="347.6" y="103.3">K2</text>
<text x="347.6" y="106">L5</text>
<text x="80.2" y="111.4">W12</text>
<text x="80.9" y="108.7">V12</text>
<text x="164.5" y="108.7">AA10</text>
<text x="164.5" y="111.4">W11</text>
<text x="270.4" y="108.7">M6</text>
<text x="270.4" y="111.4">M5</text>
<text x="347.6" y="108.7">L6</text>
<text x="347.6" y="111.4">L3</text>
<text x="79.3" y="116.8">AA12</text>
<text x="79.3" y="119.5">AB12</text>
<text x="81" y="114">Y12</text>
<text x="164.5" y="114">V11</text>
<text x="164.5" y="116.8">AA11</text>
<text x="164.5" y="119.5">Y11</text>
<text x="270.4" y="114">M4</text>
<text x="270.4" y="116.8">M3</text>
<text x="270.4" y="119.5">M2</text>
<text x="347.6" y="114">L4</text>
<text x="347.6" y="116.8">L1</text>
<text x="347.6" y="119.5">L2</text>
<text x="30.1" y="124.8">1</text>
<text x="43.3" y="124.8">2</text>
<text x="270.4" y="122.1">M1</text>
<text x="79.3" y="130.2">AA19</text>
<text x="164.5" y="130.2">U9</text>
<text x="270.9" y="130.2">T3</text>
<text x="347.6" y="130.2">G3</text>
<text x="30.1" y="132.9">1</text>
<text x="43.3" y="132.9">2</text>
<text x="79.3" y="132.9">AB19</text>
<text x="164.5" y="135.6">Y7</text>
<text x="270.6" y="132.9">R4</text>
<text x="270.6" y="135.6">R5</text>
<text x="347.6" y="132.9">G4</text>
<text x="347.6" y="135.6">H1</text>
<text x="30.1" y="141">1</text>
<text x="43.3" y="141">2</text>
<text x="79.3" y="138.3">AA16</text>
<text x="79.3" y="141">AB16</text>
<text x="80.9" y="143.7">V15</text>
<text x="164.5" y="138.3">W7</text>
<text x="164.5" y="141">AB7</text>
<text x="164.5" y="143.7">AA7</text>
<text x="270.6" y="141">R2</text>
<text x="270.6" y="143.7">R1</text>
<text x="270.8" y="138.3">P6</text>
<text x="347.6" y="138.3">H2</text>
<text x="347.6" y="141">J4</text>
<text x="347.6" y="143.7">H4</text>
<text x="80.2" y="146.4">W15</text>
<text x="270.8" y="146.4">P5</text>
<text x="270.8" y="149.1">P4</text>
<text x="347.6" y="146.4">J5</text>
<text x="347.6" y="149.1">J6</text>
<text x="270.8" y="151.8">P2</text>
<text x="270.8" y="154.4">P1</text>
<text x="347.6" y="151.8">J1</text>
<text x="347.6" y="154.4">J2</text>
<text x="270.6" y="157.1">N6</text>
<text x="270.6" y="159.9">N5</text>
<text x="347.6" y="157.1">K5</text>
<text x="347.6" y="159.9">K6</text>
<text x="98" y="199.8">VCC_B5</text>
<text x="100.6" y="209.1" transform="rotate(-90 100.6 209.1)">1</text>
<text x="318.2" y="205.6">1</text>
<text x="331.4" y="205.6">2</text>
<text x="318.2" y="211">1</text>
<text x="331.4" y="211">2</text>
<text x="100.6" y="228" transform="rotate(-90 100.6 228)">1</text>
<text x="100.6" y="223.8" transform="rotate(-90 100.6 223.8)">2</text>
<text x="100.6" y="242.7" transform="rotate(-90 100.6 242.7)">2</text>
<text x="394.1" y="245.5">Copyright 2003</text>
<text x="316" y="248.2">Title</text>
<text x="326.8" y="250.9">Xilinx Spartan3-400 Evaluation Board</text>
<text x="380.7" y="250.9">Spartan3 Banks4-7</text>
<text x="316" y="256.3">Size</text>
<text x="326.8" y="256.3">Document Number</text>
<text x="404.9" y="256.3">Rev</text>
<text x="318.7" y="259">B</text>
<text x="326.8" y="259">H294-XLX-SP3EVL400-1101</text>
<text x="407.6" y="259">B</text>
<text x="316" y="264.4">Date:</text>
<text x="330" y="264.4">Monday, February 16, 2004</text>
<text x="369.9" y="264.4">Sheet</text>
<text x="378" y="264.4">3</text>
<text x="389.1" y="264.4">of</text>
<text x="396.8" y="264.4">14</text>
</g>
<g font-size="2.4" fill="#004080">
<text x="88.5" y="26.4">IO</text>
<text x="88.5" y="29">IO</text>
<text x="158.7" y="26.4">IO</text>
<text x="158.7" y="29">IO</text>
<text x="88.5" y="31.8">IO</text>
<text x="88.5" y="34.4">IO</text>
<text x="158.7" y="31.7">IO</text>
<text x="158.7" y="34.4">IO</text>
<text x="88.5" y="37.1">IO/VREF_4</text>
<text x="88.5" y="39.8">IO/VREF_4</text>
<text x="148.9" y="39.8">IO/VREF_5</text>
<text x="158.7" y="37.1">IO</text>
<text x="277" y="37.1">IO</text>
<text x="323.6" y="39.8">IO_L01N_7/VRP_7</text>
<text x="341.8" y="37.1">IO</text>
<text x="88.5" y="42.5">IO/VREF_4</text>
<text x="88.5" y="47.9">IO_L01N_4/VRP_4</text>
<text x="137.6" y="47.9">IO_L01N_5/RDWR_B</text>
<text x="148.9" y="42.5">IO/VREF_5</text>
<text x="277" y="42.5">IO_L01N_6/VRP_6</text>
<text x="277" y="45.2">IO_L01P_6/VRN_6</text>
<text x="323.6" y="42.5">IO_L01P_7/VRN_7</text>
<text x="331.9" y="47.9">IO_L16N_7</text>
<text x="88.5" y="50.6">IO_L01P_4/VRN_4</text>
<text x="88.5" y="53.3">IO_L06N_4/VREF_4</text>
<text x="142" y="50.6">IO_L01P_5/CS_B</text>
<text x="148.8" y="53.3">IO_L06N_5</text>
<text x="277" y="50.6">IO_L16N_6</text>
<text x="277" y="53.3">IO_L16P_6</text>
<text x="322.2" y="50.6">IO_L16P_7/VREF_7</text>
<text x="331.9" y="53.3">IO_L17N_7</text>
<text x="88.5" y="56">IO_L06P_4</text>
<text x="88.5" y="58.7">IO_L09N_4</text>
<text x="148.8" y="58.7">IO_L09N_5</text>
<text x="149" y="56">IO_L06P_5</text>
<text x="277" y="56">IO_L17N_6</text>
<text x="277" y="58.7">IO_L17P_6/VREF_6</text>
<text x="322.1" y="58.7">IO_L19N_7/VREF_7</text>
<text x="332.1" y="56">IO_L17P_7</text>
<text x="88.5" y="61.3">IO_L09P_4</text>
<text x="88.5" y="64.1">IO_L10N_4</text>
<text x="140.5" y="64.1">IO_L10N_5/VRP_5</text>
<text x="149" y="61.3">IO_L09P_5</text>
<text x="277" y="61.3">IO_L19N_6</text>
<text x="277" y="64.1">IO_L19P_6</text>
<text x="331.9" y="64.1">IO_L20N_7</text>
<text x="332.1" y="61.3">IO_L19P_7</text>
<text x="88.5" y="66.8">IO_L10P_4</text>
<text x="88.5" y="69.4">IO_L15N_4</text>
<text x="140.5" y="66.8">IO_L10P_5/VRN_5</text>
<text x="148.8" y="69.4">IO_L15N_5</text>
<text x="277" y="66.8">IO_L20N_6</text>
<text x="277" y="69.4">IO_L20P_6</text>
<text x="331.9" y="69.4">IO_L21N_7</text>
<text x="332.1" y="66.8">IO_L20P_7</text>
<text x="88.5" y="72.1">IO_L15P_4</text>
<text x="88.5" y="74.8">IO_L16N_4</text>
<text x="88.5" y="77.5">IO_L16P_4</text>
<text x="148.8" y="74.8">IO_L16N_5</text>
<text x="149" y="72.1">IO_L15P_5</text>
<text x="149" y="77.5">IO_L16P_5</text>
<text x="277" y="72.1">IO_L21N_6</text>
<text x="277" y="74.8">IO_L21P_6</text>
<text x="277" y="77.5">IO_L22N_6</text>
<text x="331.9" y="74.8">IO_L22N_7</text>
<text x="332.1" y="72.1">IO_L21P_7</text>
<text x="332.1" y="77.5">IO_L22P_7</text>
<text x="88.5" y="80.2">IO_L24N_4</text>
<text x="88.5" y="82.9">IO_L24P_4</text>
<text x="148.8" y="80.2">IO_L24N_5</text>
<text x="149" y="82.9">IO_L24P_5</text>
<text x="277" y="80.2">IO_L22P_6</text>
<text x="277" y="82.9">IO_L23N_6</text>
<text x="331.9" y="80.2">IO_L23N_7</text>
<text x="332.1" y="82.9">IO_L23P_7</text>
<text x="88.5" y="85.6">IO_L25N_4</text>
<text x="88.5" y="88.3">IO_L25P_4</text>
<text x="148.8" y="85.6">IO_L25N_5</text>
<text x="149" y="88.3">IO_L25P_5</text>
<text x="277" y="85.6">IO_L23P_6</text>
<text x="277" y="88.3">IO_L24N_6/VREF_6</text>
<text x="331.9" y="85.6">IO_L24N_7</text>
<text x="332.1" y="88.3">IO_L24P_7</text>
<text x="88.5" y="91">IO_L27N_4/DIN/D0</text>
<text x="88.5" y="93.7">IO_L27P_4/D1</text>
<text x="139" y="91">IO_L27N_5/VREF_5</text>
<text x="149" y="93.7">IO_L27P_5</text>
<text x="277" y="91">IO_L24P_6</text>
<text x="277" y="93.7">IO_L27N_6</text>
<text x="322.2" y="93.7">IO_L27P_7/VREF_7</text>
<text x="331.9" y="91">IO_L27N_7</text>
<text x="88.5" y="96.4">IO_L28N_4</text>
<text x="88.5" y="99.1">IO_L28P_4</text>
<text x="88.5" y="101.7">IO_L29N_4</text>
<text x="145.1" y="96.4">IO_L28N_5/D6</text>
<text x="145.2" y="99.1">IO_L28P_5/D7</text>
<text x="148.8" y="101.7">IO_L29N_5</text>
<text x="277" y="96.4">IO_L27P_6</text>
<text x="277" y="99.1">IO_L34N_6/VREF_6</text>
<text x="277" y="101.7">IO_L34P_6</text>
<text x="331.9" y="96.4">IO_L34N_7</text>
<text x="331.9" y="101.7">IO_L35N_7</text>
<text x="332.1" y="99.1">IO_L34P_7</text>
<text x="88.5" y="104.4">IO_L29P_4</text>
<text x="88.5" y="107.1">IO_L30N_4/D2</text>
<text x="139.2" y="104.4">IO_L29P_5/VREF_5</text>
<text x="148.8" y="107.1">IO_L30N_5</text>
<text x="277" y="104.4">IO_L35N_6</text>
<text x="277" y="107.1">IO_L35P_6</text>
<text x="331.9" y="107.1">IO_L38N_7</text>
<text x="332.1" y="104.4">IO_L35P_7</text>
<text x="88.5" y="109.8">IO_L30P_4/D3</text>
<text x="88.5" y="112.5">IO_L31N_4/INIT_B</text>
<text x="145.1" y="112.5">IO_L31N_5/D4</text>
<text x="149" y="109.8">IO_L30P_5</text>
<text x="277" y="109.8">IO_L38N_6</text>
<text x="277" y="112.5">IO_L38P_6</text>
<text x="331.9" y="112.5">IO_L39N_7</text>
<text x="332.1" y="109.8">IO_L38P_7</text>
<text x="88.5" y="115.2">IO_L31P_4/DOUT/BUSY</text>
<text x="88.5" y="117.9">IO_L32N_4/GCLK1</text>
<text x="140.3" y="117.9">IO_L32N_5/GCLK3</text>
<text x="145.2" y="115.2">IO_L31P_5/D5</text>
<text x="277" y="115.2">IO_L39N_6</text>
<text x="277" y="117.9">IO_L39P_6</text>
<text x="322.1" y="117.9">IO_L40N_7/VREF_7</text>
<text x="332.1" y="115.2">IO_L39P_7</text>
<text x="88.5" y="120.6">IO_L32P_4/GCLK0</text>
<text x="140.4" y="120.6">IO_L32P_5/GCLK2</text>
<text x="277" y="120.6">IO_L40N_6</text>
<text x="277" y="123.3">IO_L40P_6/VREF_6</text>
<text x="332.1" y="120.6">IO_L40P_7</text>
<text x="88.5" y="131.4">IO_L05N_4</text>
<text x="158.7" y="131.4">IO</text>
<text x="277" y="131.4">IO_L26N_6</text>
<text x="331.9" y="131.4">IO_L26N_7</text>
<text x="88.5" y="134.1">IO_L05P_4</text>
<text x="148.8" y="136.7">IO_L19N_5</text>
<text x="277" y="134.1">IO_L26P_6</text>
<text x="277" y="136.7">IO_L28N_6</text>
<text x="331.9" y="136.7">IO_L28N_7</text>
<text x="332.1" y="134.1">IO_L26P_7</text>
<text x="88.5" y="139.4">IO_L19N_4</text>
<text x="88.5" y="142.1">IO_L19P_4</text>
<text x="139.2" y="139.4">IO_L19P_5/VREF_5</text>
<text x="148.8" y="142.1">IO_L22N_5</text>
<text x="277" y="139.4">IO_L28P_6</text>
<text x="277" y="142.1">IO_L29N_6</text>
<text x="331.9" y="142.1">IO_L29N_7</text>
<text x="332.1" y="139.4">IO_L28P_7</text>
<text x="88.5" y="144.8">IO_L22N_4/VREF_4</text>
<text x="88.5" y="147.5">IO_L22P_4</text>
<text x="149" y="144.8">IO_L22P_5</text>
<text x="277" y="144.8">IO_L29P_6</text>
<text x="277" y="147.5">IO_L31N_6</text>
<text x="331.9" y="147.5">IO_L31N_7</text>
<text x="332.1" y="144.8">IO_L29P_7</text>
<text x="277" y="150.2">IO_L31P_6</text>
<text x="277" y="152.9">IO_L32N_6</text>
<text x="277" y="155.6">IO_L32P_6</text>
<text x="331.9" y="152.9">IO_L32N_7</text>
<text x="332.1" y="150.2">IO_L31P_7</text>
<text x="332.1" y="155.6">IO_L32P_7</text>
<text x="277" y="158.3">IO_L33N_6</text>
<text x="277" y="161">IO_L33P_6</text>
<text x="331.9" y="158.3">IO_L33N_7</text>
<text x="332.1" y="161">IO_L33P_7</text>
</g>
<g font-size="2.4" fill="#00f">
<text x="125" y="27.9" transform="rotate(90 125 27.9)">Bank5</text>
<text x="124.2" y="39.5" transform="rotate(-90 124.2 39.5)">Bank4</text>
<text x="310" y="50.8" transform="rotate(-90 310 50.8)">Bank6</text>
<text x="312.7" y="50.8" transform="rotate(-90 312.7 50.8)">Bank7</text>
<text x="116.9" y="124.9" transform="rotate(90 116.9 124.9)">Add for 1000 &amp; 1500</text>
<text x="302.6" y="133" transform="rotate(90 302.6 133)">Add for 1000 &amp; 1500</text>
<text x="135" y="151.5" transform="rotate(-90 135 151.5)">Add for 1000 &amp; 1500</text>
<text x="323.5" y="159.6" transform="rotate(-90 323.5 159.6)">Add for 1000 &amp; 1500</text>
</g>
<g font-size="2.4" fill="#8000ff">
<text x="378.5" y="106.9">PCI_GNTS</text>
<text x="396.8" y="106.9">7</text>
<text x="216.4" y="112.3">7</text>
<text x="216.4" y="109.6">7</text>
<text x="222.9" y="112.3">PCI_SERRS</text>
<text x="226.1" y="109.6">PCI_INTS</text>
<text x="378.5" y="109.6">PCI_REQS</text>
<text x="378.5" y="112.3">PCI_IDSELS</text>
<text x="396.8" y="109.6">7</text>
<text x="396.8" y="112.3">7</text>
<text x="44.1" y="117.6">7</text>
<text x="51.6" y="117.6">CLK_PCI_S</text>
<text x="216.4" y="117.6">7</text>
<text x="216.4" y="115">7</text>
<text x="222.9" y="115">PCI_PERRS</text>
<text x="223.4" y="117.6">PCI_STOPS</text>
<text x="378.5" y="117.6">PCI_IRDYS</text>
<text x="378.5" y="115">PCI_PARS</text>
<text x="396.8" y="117.6">7</text>
<text x="396.8" y="115">7</text>
<text x="216.4" y="120.4">7</text>
<text x="216.4" y="123">7</text>
<text x="220.2" y="120.4">PCI_DEVSELS</text>
<text x="222.9" y="123">PCI_TRDYS</text>
<text x="378.5" y="120.4">PCI_FRAMES</text>
<text x="396.8" y="120.4">7</text>
<text x="257.3" y="203.8">PCI_ADS_[0:31]</text>
<text x="277.5" y="203.8">7</text>
<text x="168.5" y="209.2">PCI_CBES_[0:3]</text>
<text x="188.9" y="209.2">7</text>
<text x="194.9" y="207.6">PCI_ADS_0</text>
<text x="224.5" y="207.6">PCI_ADS_16</text>
<text x="141" y="213">PCI_CBES_0</text>
<text x="141" y="215.6">PCI_CBES_1</text>
<text x="194.9" y="215.6">PCI_ADS_3</text>
<text x="194.9" y="210.3">PCI_ADS_1</text>
<text x="194.9" y="213">PCI_ADS_2</text>
<text x="224.5" y="213">PCI_ADS_18</text>
<text x="224.5" y="215.6">PCI_ADS_19</text>
<text x="224.5" y="210.3">PCI_ADS_17</text>
<text x="291.8" y="211.9">7</text>
<text x="300.4" y="211.9">PCI_RSTS</text>
<text x="141" y="218.4">PCI_CBES_2</text>
<text x="141" y="221">PCI_CBES_3</text>
<text x="194.9" y="218.4">PCI_ADS_4</text>
<text x="194.9" y="221">PCI_ADS_5</text>
<text x="224.5" y="221">PCI_ADS_21</text>
<text x="224.5" y="218.4">PCI_ADS_20</text>
<text x="194.9" y="226.4">PCI_ADS_7</text>
<text x="194.9" y="223.7">PCI_ADS_6</text>
<text x="224.5" y="223.7">PCI_ADS_22</text>
<text x="224.5" y="226.4">PCI_ADS_23</text>
<text x="194.9" y="229.1">PCI_ADS_8</text>
<text x="194.9" y="231.8">PCI_ADS_9</text>
<text x="224.5" y="229.1">PCI_ADS_24</text>
<text x="224.5" y="231.8">PCI_ADS_25</text>
<text x="194.9" y="239.9">PCI_ADS_12</text>
<text x="194.9" y="237.2">PCI_ADS_11</text>
<text x="194.9" y="234.5">PCI_ADS_10</text>
<text x="224.5" y="237.2">PCI_ADS_27</text>
<text x="224.5" y="239.9">PCI_ADS_28</text>
<text x="224.5" y="234.5">PCI_ADS_26</text>
<text x="194.9" y="242.6">PCI_ADS_13</text>
<text x="194.9" y="245.3">PCI_ADS_14</text>
<text x="224.5" y="245.3">PCI_ADS_30</text>
<text x="224.5" y="242.6">PCI_ADS_29</text>
<text x="194.9" y="247.9">PCI_ADS_15</text>
<text x="224.5" y="247.9">PCI_ADS_31</text>
</g>
<g font-size="1.9">
<text x="49.5" y="8.4">5</text>
<text x="130.3" y="8.4">4</text>
<text x="211" y="8.4">3</text>
<text x="291.8" y="8.4">2</text>
<text x="372.6" y="8.4">1</text>
<text x="7.1" y="42.8">D</text>
<text x="413.6" y="42.8">D</text>
<text x="7.1" y="106.7">C</text>
<text x="413.6" y="106.7">C</text>
<text x="7.1" y="170.6">B</text>
<text x="413.6" y="170.6">B</text>
<text x="7.1" y="234.6">A</text>
<text x="413.6" y="234.6">A</text>
<text x="49.5" y="266.9">5</text>
<text x="130.3" y="266.9">4</text>
<text x="211" y="266.9">3</text>
<text x="291.8" y="266.9">2</text>
<text x="372.6" y="266.9">1</text>
</g>
</svg>
